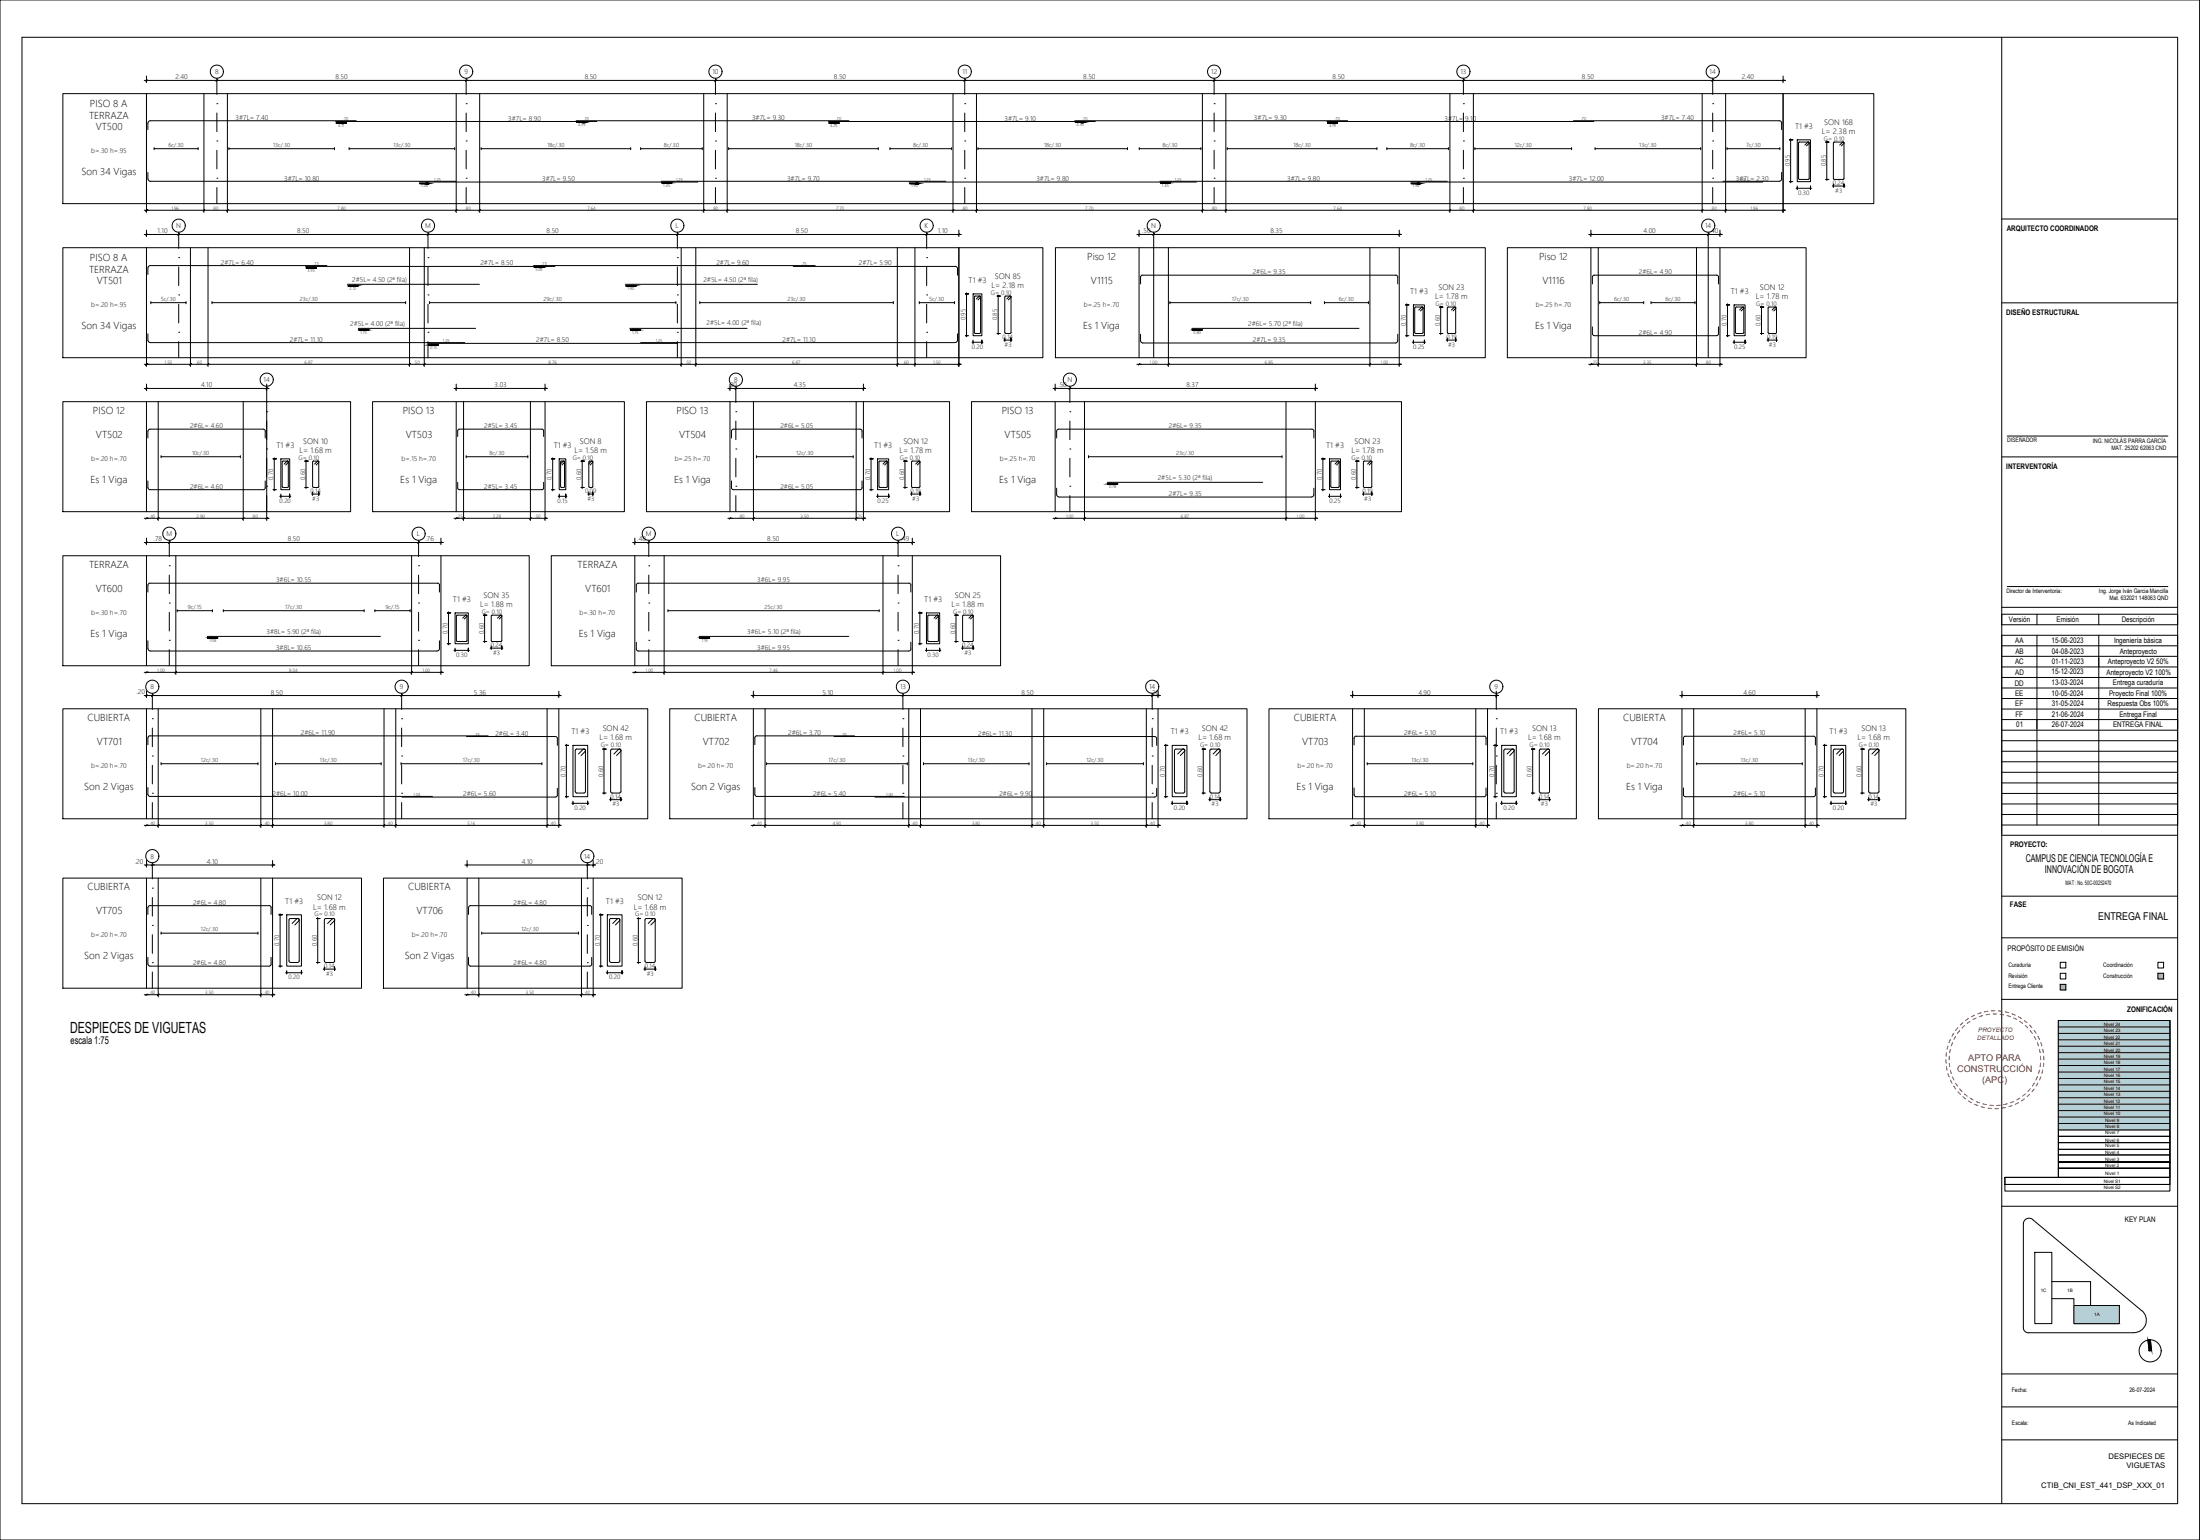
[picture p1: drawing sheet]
<svg xmlns="http://www.w3.org/2000/svg" width="1000mm" height="700mm" viewBox="0 0 1000 700" stroke-linecap="round" stroke-linejoin="round" font-family="sans-serif">
<!-- layer: SECC -->
<g fill="none" stroke="#000" stroke-width=".45">
<path d="M29 43h823v50h-823zM67 43v50M93 43v50M103 43v50M207 43v50M218 43v50M320 43v50M331 43v50M433 43v50M444 43v50M547 43v50M557 43v50"/>
<path d="M659 43v50M670 43v50M774 43v50M784 43v50M811 43v50M817 64h6v19h-6zM29 113h445v50h-445zM67 113v50M87 113v50M95 113v50M186 113v50M193 113v50"/>
<path d="M310 113v50M316 113v50M408 113v50M416 113v50M436 113v50M480 113h195v50h-195zM518 113v50M531 113v50M623 113v50M636 113v50M685 113h136v50h-136zM723 113v50"/>
<path d="M727 113v50M771 113v50M782 113v50M442 134h4v19h-4zM643 139h5v14h-5zM788 139h5v14h-5zM29 183h130v50h-130zM67 183v50M72 183v50M111 183v50M121 183v50M169 183h115v50h-115z"/>
<path d="M207 183v50M211 183v50M241 183v50M248 183v50M294 183h138v50h-138zM332 183v50M343 183v50M389 183v50M393 183v50M442 183h195v50h-195zM480 183v50M493 183v50"/>
<path d="M585 183v50M598 183v50M128 209h4v14h-4zM254 209h3v14h-3zM399 209h5v14h-5zM604 209h5v14h-5zM29 253h212v50h-212zM67 253v50M80 253v50M187 253v50M200 253v50M251 253h204v50h-204z"/>
<path d="M289 253v50M302 253v50M401 253v50M415 253v50M207 279h6v14h-6zM421 279h6v14h-6zM29 322h265v50h-265zM67 322v50M72 322v50M119 322v50M124 322v50M175 322v50"/>
<path d="M180 322v50M249 322v50M254 322v50M260 339h7v23h-7zM304 322h263v50h-263zM342 322v50M348 322v50M413 322v50M418 322v50M469 322v50M474 322v50M521 322v50"/>
<path d="M526 322v50M533 339h7v23h-7zM577 322h140v50h-140zM615 322v50M620 322v50M671 322v50M676 322v50M683 339h6v23h-6zM727 322h139v50h-139zM765 322v50M770 322v50M821 322v50"/>
<path d="M826 322v50M832 339h7v23h-7zM29 399h135v50h-135zM67 399v50M72 399v50M119 399v50M124 399v50M174 399h136v50h-136zM212 399v50M218 399v50M264 399v50M270 399v50"/>
<path d="M130 416h7v23h-7zM276 416h7v23h-7z"/>
<circle cx="99" cy="33" r="3"/>
<circle cx="212" cy="33" r="3"/>
<circle cx="325" cy="33" r="3"/>
<circle cx="439" cy="33" r="3"/>
<circle cx="552" cy="33" r="3"/>
<circle cx="665" cy="33" r="3"/>
<circle cx="779" cy="33" r="3"/>
<circle cx="81" cy="103" r="3"/>
<circle cx="195" cy="103" r="3"/>
<circle cx="308" cy="103" r="3"/>
<circle cx="421" cy="103" r="3"/>
<circle cx="524" cy="103" r="3"/>
<circle cx="777" cy="103" r="3"/>
<circle cx="121" cy="173" r="3"/>
<circle cx="335" cy="173" r="3"/>
<circle cx="486" cy="173" r="3"/>
<circle cx="77" cy="243" r="3"/>
<circle cx="190" cy="243" r="3"/>
<circle cx="295" cy="243" r="3"/>
<circle cx="408" cy="243" r="3"/>
<circle cx="69" cy="312" r="3"/>
<circle cx="183" cy="312" r="3"/>
<circle cx="410" cy="312" r="3"/>
<circle cx="524" cy="312" r="3"/>
<circle cx="680" cy="312" r="3"/>
<circle cx="69" cy="389" r="3"/>
<circle cx="267" cy="389" r="3"/>
</g>
<!-- layer: Refuerzo -->
<g fill="none" stroke="#000" stroke-width=".45">
<path d="M68 55h94M68 55l-1 1v3M153 55h118M262 55h124M377 55h121M489 55h124M603 55h122M715 55h94l1 1v3M67 78v4h1M810 78v4h-1h-26M821 66l1-1v16l-4 1v-17h4l-1 1M833 65v16"/>
<path d="M834 65h4l-1 1M834 65h.1M836 66l2-1v16l-4 1M68 82h139M191 83h126M301 82h129M413 83h131M527 82h131M641 83h160M834 81v1M68 121h81M68 121h-1v4"/>
<path d="M139 121h113M158 129h60M243 121h128M284 129h60M361 121h73l1 1M435 122v3M444 136l1-1h1v16l-3 1v-17h3l-1 1M459 135l-1 1M459 135h1v16l-3 1v-17h2l-1 1M635 129v-3v-1h-116v1l-1 3M661 140l-1 1M661 140h1v11l-4 1v-12h4l-1 1"/>
<path d="M781 129v-3l-1-1h-55l-1 1v3M807 140l-1 1M807 140h1v11l-4 1v-12h3h1l-2 1M67 152v3l1 1M68 156h143M163 149h53M195 156h113M286 149h54M291 156h143M435 152v3l-1 1M518 152l1 3 1 1h114l1-1v-3M542 149h76"/>
<path d="M645 141l1-1h1v11l-3 1-1-12h4l-1 1M724 149v3l1 1h55l1-1v-3M791 141l1-1h1v11l-4 1v-12h4l-1 1M121 199v-3l-1-1h-52l-1 1v3M208 198v-3h1h37h1v3M392 196v3M392 196l-1-1h-58v1v3M597 196v3M597 196l-1-1h-115l-1 1v3M67 219v3l1 1h52l1-1v-3M128 210v11M129 210h2"/>
<path d="M129 210h-1M131 210l-1 1M131 210v11M131 210l-2 1M143 211l1-1h1v11l-2 1-1-12h3l-1 1M247 219v3l-1 1h-37l-1-1v-3M256 210l-1 1M257 210h-1h-1v11l1 1 1-12h-1l-1 1M268 211l1-1v11l-1 1M268 210v11M268 210h1l-1 1M268 210h.1"/>
<path d="M333 219v3v1h58l1-1M392 219v3M403 210l-2 1M403 210v11l-3 1v-12h3l-1 1M416 211l2-1v11l-3 1-1-12h4l-1 1M503 219h71M607 211l1-1h1v11l-4 1v-12h4l-1 1M623 210l-1 1M624 210h-1h-3v11l3 1 1-12h-1l-1 1M128 221l1 1M129 222h2M131 221v1"/>
<path d="M268 221v1M480 222v3l1 1M481 226h115M597 222v3l-1 1M199 265h-131l-1 1v3M199 265l1 1v3M207 280v11M208 280h4l-1 1M208 280h.1M414 266v3M414 266l-1-1h-123l-1 1v3M426 280l-1 1"/>
<path d="M426 280h1v11l-5 1v-12h4h1l-2 1M94 289h79M200 291v4l-1 1h-131l-1-1v-4M208 291v1M210 281l2-1v11l-4 1M226 281l2-1v11l-4 1-1-12h5l-1 1M289 292v3l1 1h123l1-1M318 289h68M414 292v3M442 280l-1 1M442 280h-4v12l4-1v-11l-2 1M212 335h40h1v4"/>
<path d="M222 334h-154l-1 1v3M379 335h146M388 334h-44l-1 1v3M525 335h1v4M616 336v3M676 336v3M676 335h-1h-59M765 336v3M825 336v3M825 335h-1h-58h-1M67 358v3l1 1h129M253 358v4h-1h-69"/>
<path d="M261 341v19M262 341v-1l4 1-2 2M263 343l2-3 1 1v19h-1h-3M279 343l2-3 1 1v19h-4v-19h4l-2 2M343 358v3l1 1h67M526 358v4h-1M535 343l3-3 1 1v19h-4h-1v-19h4h1l-2 2M554 342l-1 1M555 342l-1-2h-3l-1 1v19h4h1v-19l-1-1-3 3M616 358v4h59h1v-4M685 343l2-3 1 1v19h-4v-19h4l-2 2M703 341l-2 2"/>
<path d="M703 341l1-1v1v19h-4v-19h4l-2 2M765 358v4h1h58l1-1M825 358v3M834 340l4 1-2 2M834 340l-1 1v19h1M835 343l2-3 1 1v19h-1h-3M851 343l2-3 1 1v19h-4v-19h4l-2 2M398 362h127M67 413v3M67 412h1h54h1M123 413v3M133 420l2-3 1 1v19h-1h-3h-1l1-19h4l-2 2"/>
<path d="M149 420l2-3 1 1v19h-4h-1l1-19h4l-2 2M213 413v3M268 412h-54h-1M268 412h1M269 413v3M279 420l2-3 1 1v19h-1M281 417h-3l-1 1v19h4M281 417l1 1-2 2M298 419l-2 1M298 419l-1-2h-3l-1 1v19h4h1v-19l-1-1-2 3M123 435v4h-1h-54h-1v-4M213 435v4h1h54"/>
<path d="M269 435v4h-1"/>
</g>
<!-- layer: tex-rf -->
<g fill="none" stroke="#000" stroke-width=".45">
<path d="M66 37h746M67 35v3M67 36l-1 1M99 36l-1 1M212 36v1M326 36l-1 1M439 36l-1 1M552 36v1M666 36l-1 1M779 36l-1 1M811 35v3M811 36l-1 1"/>
<path d="M70 68h20M70 67v1M90 67v1M104 68h48M104 67v1M152 67v1M159 68h48M159 67v1M207 67v1M219 68h68M219 67v1M287 67v1"/>
<path d="M291 68h28M291 67v1M319 67v1M331 68h68M331 67v1M399 67v1M405 68h28M405 67v1M433 67v1M445 68h68M445 67v1M513 67v1"/>
<path d="M518 68h28M518 67v1M546 67v1M558 68h68M558 67v1M626 67v1M630 68h28M630 67v1M658 67v1M670 68h44M670 67v1M714 67v1"/>
<path d="M725 68h48M725 67v1M773 67v1M785 68h24M785 67v1M809 67v1M814 64h1h-1M814 64h1M814 63v20M830 65h1h-1M830 65h1M830 64v18"/>
<path d="M814 83h1M817 86h7M817 85v1M823 86v-1v1M823 85v1M830 82h1M833 85h6M833 84v1M838 85v-1v1M838 84v1M66 107h371M67 105v3"/>
<path d="M67 106l-1 1M82 106l-1 1M195 106l-1 1M308 106v1M422 106l-1 1M436 105v3M436 106v1M517 107h120M518 105v3M518 106l-1 1M525 106l-1 1M636 105v3"/>
<path d="M636 106v1M722 107h61M723 105v3M724 106l-1 1M777 106l-1 1M782 105v3M782 106v1M69 138h16M69 137v1M85 137v1M96 138h88M96 137v1"/>
<path d="M184 137v1M195 138h112M195 137v1M307 137v1M318 138h88M318 137v1M406 137v1M418 138h16M418 137v1M434 137v1M439 134h1h-1M439 134h1"/>
<path d="M439 133v20M453 135h2h-2M453 135h1M454 134v18M532 138h64M532 137v1M596 137v1M602 138h20M602 137v1M622 137v1M639 139h2h-2M639 139h1"/>
<path d="M640 138v15M654 140h2h-2M654 140h1M655 139v13M727 138h20M727 137v1M747 137v1M751 138h20M751 137v1M771 137v1M785 139h1h-1M785 139h1"/>
<path d="M785 138v15M800 140h2h-2M800 140h1M801 139v13M439 153h1M442 156h5M442 155v1M446 156v-1v1M446 155v1M453 152h2M456 155h4M457 154v1"/>
<path d="M460 155v-1v1M460 154v1M639 153h2M642 156h6M643 155v1M648 156v-1v1M648 155v1M654 152h2M657 155h5M658 154v1M662 155v-1v1M662 154v1"/>
<path d="M785 153h1M788 156h6M788 155v1M793 156v-1v1M793 155v1M800 152h2M803 155h5M804 154v1M808 155v-1v1M808 154v1M66 177h56M67 175v3"/>
<path d="M67 176l-1 1M121 175v3M122 176l-1 1M206 177h43M207 175v3M208 176l-1 1M248 175v3M248 176l-1 1M331 177h63M332 175v3M332 176v1M335 176l-1 1"/>
<path d="M393 175v3M393 176l-1 1M479 177h120M480 175v3M480 176l-1 1M487 176l-1 1M598 175v3M598 176v1M73 208h36M73 207v1M109 207v1M124 209h2h-2"/>
<path d="M124 209h1M125 208v15M139 210h1h-1M139 210h1M139 209v13M212 208h28M212 207v1M240 207v1M251 209h1h-1M251 209h1M251 208v15M264 210h2h-2"/>
<path d="M264 210h1M265 209v13M344 208h44M344 207v1M388 207v1M395 209h2h-2M395 209h1M396 208v15M411 210h1h-1M411 210h1M411 209v13M495 208h88"/>
<path d="M495 207v1M583 207v1M601 209h1h-1M601 209h1M601 208v15M616 210h2h-2M616 210h1M617 209v13M124 223h2M127 226h5M128 225v1M132 226v-1v1"/>
<path d="M132 225v1M139 222h1M142 225h3M142 224v1M145 225v-1v1M145 224v1M251 223h1M254 226h4M254 225v1M257 226v-1v1M257 225v1M264 222h2"/>
<path d="M267 225h3M268 224v1M269 225v-1v1M269 224v1M395 223h2M398 226h6M399 225v1M404 226v-1v1M404 225v1M411 222h1M414 225h5M414 224v1"/>
<path d="M418 225v-1v1M418 224v1M601 223h1M604 226h6M604 225v1M609 226v-1v1M609 225v1M616 222h2M619 225h5M620 224v1M624 225v-1v1M624 224v1"/>
<path d="M66 247h135M67 245v3M67 246l-1 1M77 246v1M191 246l-1 1M200 245v3M201 246l-1 1M288 247h128M289 245v3M289 246l-1 1M295 246v1M409 246l-1 1"/>
<path d="M415 245v3M415 246l-1 1M81 278h16M81 277v1M97 277v1M102 278h64M102 277v1M166 277v1M170 278h16M170 277v1M186 277v1M203 279h2h-2"/>
<path d="M203 279h1M204 278v15M220 280h1h-1M220 280h1M220 279v13M304 278h96M304 277v1M400 277v1M418 279h1h-1M418 279h1M418 278v15M434 280h2h-2"/>
<path d="M434 280h1M435 279v13M203 293h2M206 296h7M207 295v1M213 296v-1v1M213 295v1M220 292h1M223 295h6M223 294v1M228 295v-1v1M228 294v1"/>
<path d="M418 293h1M421 296h7M421 295v1M427 296v-1v1M427 295v1M434 292h2M437 295h6M438 294v1M442 295v-1v1M442 294v1M66 316h189M67 314v3"/>
<path d="M67 316h-1M70 316h-1M183 316h-1M254 314v3M254 316h.1M341 316h186M342 314v3M343 316h-1M411 316h-1M524 316h-1M526 314v3M527 316h-1"/>
<path d="M614 316h67M615 314v3M615 316h.1M680 314v3M681 316h-1M764 316h63M765 314v3M765 316h-1M826 314v3M826 316h.1M257 339h1h-1M257 339h1"/>
<path d="M257 338v25M275 340v21M529 339h2h-2M529 339h1M530 338v25M547 340v21M679 339h2h-2M679 339h1M680 338v25M697 340v21M829 339h1h-1M829 339h1"/>
<path d="M829 338v25M846 340v21M73 347v1M73 347h44M117 347v1M125 347h48M125 347v1M173 347v1M182 347h64M182 347v1M246 347v1M274 340h2h-2"/>
<path d="M274 340h1M348 347h64M348 347v1M412 347v1M420 347h48M420 347v1M468 347v1M476 347h44M476 347v1M520 347v1M547 340h1h-1M547 340h.1"/>
<path d="M622 347h48M622 347v1M670 347v1M696 340h2h-2M696 340h1M771 347h48M771 347v1M819 347v1M846 340h2h-2M846 340h1M257 362h1M260 365h8"/>
<path d="M260 364v2M267 366v-2v2M267 365v1M274 360h2M277 363h6M278 362v2M282 364v-2v2M282 363v1M529 362h2M532 365h8M533 364v2M540 366v-2v2"/>
<path d="M540 365v1M547 360h1M549 363h6M550 362v2M555 364v-2v2M555 363v1M679 362h2M682 365h8M683 364v2M689 366v-2v2M689 365v1M696 360h2"/>
<path d="M699 363h6M700 362v2M704 364v-2v2M704 363v1M829 362h1M832 365h8M832 364v2M839 366v-2v2M839 365v1M846 360h2M849 363h6M850 362v2"/>
<path d="M854 364v-2v2M854 363v1M66 393h59M67 391v3M67 393h-1M70 393h-1M124 391v3M124 393h.1M211 393h60M212 391v3M213 393h-1M267 393h.1"/>
<path d="M270 391v3M270 393h-1M127 416h1h-1M127 416h1M127 415v25M144 417h1h-1M144 417h1M144 417v21M273 416h1h-1M273 416h1M273 415v25M290 417h1h-1"/>
<path d="M290 417h1M290 417v21M73 424v1M73 424h44M117 424v1M127 439h1M144 437h1M147 439v2M152 440v1M219 424h44M219 424v1M263 424v1"/>
<path d="M273 439h1M290 437h1M293 439v2M298 440v1M130 442h7M130 441v2M137 443v-2v2M137 442v1M147 440h6M152 441v-2v2M276 442h7M276 441v2"/>
<path d="M283 443v-2v2M283 442v1M293 440h5M298 441v-2v2"/>
</g>
<!-- layer: DIM -->
<g fill="none" stroke="#000" stroke-width=".45">
<path d="M66 96h746M66 96l1-1-1 1M67 93v4M67 95l-1 1M93 93v4M93 95l-1 1M103 93v4M104 95l-1 1M207 93v4M208 95l-1 1M218 93v4M218 95v1"/>
<path d="M320 93v4M320 95v1M331 93v4M331 95l-1 1M433 93v4M434 95l-1 1M444 93v4M444 95v1M547 93v4M547 95l-1 1M557 93v4M558 95l-1 1"/>
<path d="M659 93v4M659 95v1M670 93v4M670 95l-1 1M774 93v4M774 95l-1 1M784 93v4M785 95l-1 1M810 96l1-1-1 1M811 93v4M811 95l-1 1M66 166h371"/>
<path d="M66 166l1-1-1 1M67 163v4M67 165l-1 1M87 163v4M87 165l-1 1M95 163v4M95 165l-1 1M186 163v4M187 165l-1 1M193 163v4M193 165l-1 1M310 163v4"/>
<path d="M310 165l-1 1M316 163v4M317 165l-1 1M408 163v4M408 165v1M416 163v4M416 165v1M436 166v-1v1M436 163v4M436 165v1M517 166h120M518 165l-1 1"/>
<path d="M531 163v4M531 165v1M623 163v4M623 165l-1 1M636 163v4M636 165v1M722 166h61M724 165l-1 1M727 163v4M727 165l-1 1M771 163v4M772 165l-1 1"/>
<path d="M782 163v4M782 165v1M66 236h56M67 235l-1 1M72 233v4M72 235v1M111 233v4M111 235l-1 1M121 233v4M122 235l-1 1M206 236h43M208 235l-1 1"/>
<path d="M211 233v4M211 235l-1 1M241 233v4M241 235v1M248 233v4M248 235l-1 1M331 236h63M332 235v1M343 233v4M343 235l-1 1M389 233v4M390 235l-1 1"/>
<path d="M393 233v4M393 235l-1 1M479 236h120M480 235l-1 1M493 233v4M493 235v1M585 233v4M585 235l-1 1M598 233v4M598 235v1M66 306h135M67 305l-1 1"/>
<path d="M80 303v4M80 305v1M187 303v4M187 305v1M200 303v4M201 305l-1 1M288 306h128M289 305l-1 1M302 303v4M302 305v1M401 303v4M402 305l-1 1"/>
<path d="M415 303v4M415 305l-1 1M66 375h189M67 375h-1M72 372v4M72 375h.1M119 372v4M119 375h-1M124 372v4M124 375h.1M175 372v4M175 375h-1"/>
<path d="M180 372v4M180 375h.1M249 372v4M249 375h-1M254 372v4M254 375h.1M341 375h186M343 375h-1M348 372v4M348 375h-1M413 372v4M413 375h.1"/>
<path d="M418 372v4M419 375h-1M469 372v4M469 375h.1M474 372v4M475 375h-1M521 372v4M522 375h-1M526 372v4M527 375h-1M614 375h63M615 375h.1"/>
<path d="M620 372v4M621 375h-1M671 372v4M671 375h.1M676 372v4M677 375h-1M764 375h63M765 375h-1M770 372v4M770 375h.1M821 372v4M821 375h-1"/>
<path d="M826 372v4M826 375h.1M66 452h59M67 452h-1M72 449v4M72 452h.1M119 449v4M119 452h-1M124 449v4M124 452h.1M211 452h60M213 452h-1"/>
<path d="M218 449v4M218 452h-1M264 449v4M265 452h-1M270 449v4M270 452h-1"/>
</g>
<!-- layer: Ejes -->
<g fill="none" stroke="#000" stroke-width=".45">
<path d="M99 36v7M212 36v7M325 36v7M439 36v7M552 36v7M665 36v7M779 36v7M99 47h.1M99 51v9M212 47h.1M212 51v9M325 47h.1"/>
<path d="M325 51v9M439 47h.1M439 51v9M552 47h.1M552 51v9M665 47h.1M665 51v9M779 47h.1M779 51v9M99 64h.1M99 68v9M212 64h.1"/>
<path d="M212 68v9M325 64h.1M325 68v9M439 64h.1M439 68v9M552 64h.1M552 68v9M665 64h.1M665 68v9M779 64h.1M779 68v9M99 81h.1"/>
<path d="M99 85v8M212 81h.1M212 85v8M325 81h.1M325 85v8M439 81h.1M439 85v8M552 81h.1M552 85v8M665 81h.1M665 85v8M779 81h.1"/>
<path d="M779 85v8M81 117h.1M81 106v7M195 117h.1M195 106v7M308 117h.1M308 106v7M421 117h.1M421 106v7M524 106v57M777 106v57M81 134h.1"/>
<path d="M81 121v9M81 138v9M195 134h.1M195 121v9M195 138v9M308 134h.1M308 121v9M308 138v9M421 134h.1M421 121v9M421 138v9M81 151h.1"/>
<path d="M81 155v8M195 151h.1M195 155v8M308 151h.1M308 155v8M421 151h.1M421 155v8M121 176v7M335 176v7M486 176v7M121 187h.1M121 191v9"/>
<path d="M335 187h.1M335 191v9M486 187h.1M486 191v9M121 204h.1M121 208v9M335 204h.1M335 208v9M486 204h.1M486 208v9M121 221h.1M121 225v8"/>
<path d="M335 221h.1M335 225v8M486 221h.1M486 225v8M77 257h.1M77 246v7M190 257h.1M190 246v7M295 257h.1M295 246v7M408 257h.1M408 246v7"/>
<path d="M77 274h.1M77 261v9M77 278v9M190 274h.1M190 261v9M190 278v9M295 274h.1M295 261v9M295 278v9M408 274h.1M408 261v9M408 278v9"/>
<path d="M77 291h.1M77 295v8M190 291h.1M190 295v8M295 291h.1M295 295v8M408 291h.1M408 295v8M69 315v7M183 315v7M410 315v7M524 315v7"/>
<path d="M680 315v7M69 327h.1M69 331v8M183 327h.1M183 331v8M410 327h.1M410 331v8M524 327h.1M524 331v8M680 327h.1M680 331v8M69 344h.1"/>
<path d="M69 348v8M183 344h.1M183 348v8M410 344h.1M410 348v8M524 344h.1M524 348v8M680 344h.1M680 348v8M69 361h.1M69 365v7M183 361h.1"/>
<path d="M183 365v7M410 361h.1M410 365v7M524 361h.1M524 365v7M680 361h.1M680 365v7M69 392v7M267 392v7M69 404h.1M69 408v8M267 404h.1"/>
<path d="M267 408v8M69 421h.1M69 438h.1M69 425v8M267 421h.1M267 438h.1M267 425v8M69 442v7M267 442v7"/>
</g>
<!-- layer: Refuerzo -->
<g fill="#000" stroke="#000" stroke-width=".45">
<path d="M156 56h1zM265 55h1zM265 56h1zM380 56h1zM492 55h1zM492 56h1zM606 56h1zM607 56h1zM194 83h1zM194 84h1zM304 83h1zM416 83h1z"/>
<path d="M417 84h1zM530 83h1zM531 83h1zM644 83h1zM645 84h1zM142 121l1 1zM142 122h1zM161 130h1zM246 121h1zM246 122h1zM287 130h1zM288 130h1z"/>
<path d="M166 150h1zM195 157h2zM289 150h1zM290 150h1zM542 150h2zM543 150h1zM504 220h1zM95 290h1zM318 290h2zM319 290h1z"/>
<path d="M156 56h1zM156 56h1z"/>
<path d="M156 56h1zM156 56h1z"/>
<path d="M153 56h5zM153 56h5z"/>
<path d="M153 56h5zM153 56h4z"/>
<path d="M265 56h1zM265 56h1z"/>
<path d="M265 55h1zM265 55h1z"/>
<path d="M262 55l5 1zM262 55l5 1z"/>
<path d="M262 56h5zM262 56h4z"/>
<path d="M380 56h1zM380 56h1z"/>
<path d="M380 56h1zM380 56h1z"/>
<path d="M377 56h5zM377 56h5z"/>
<path d="M377 56h5zM377 56h4z"/>
<path d="M492 56h1zM492 56h1z"/>
<path d="M492 55h1zM492 55h1z"/>
<path d="M489 55l5 1zM489 55l5 1z"/>
<path d="M489 56h5zM489 56h4z"/>
<path d="M606 56h1zM606 56h1z"/>
<path d="M606 56h2zM606 56h2z"/>
<path d="M604 56h4zM604 56h4z"/>
<path d="M604 56h4zM604 56h4z"/>
<path d="M194 84h1zM194 84h1z"/>
<path d="M194 83h1zM194 83h1z"/>
<path d="M191 83h5zM191 83h5z"/>
<path d="M191 83h5zM191 83l4 1z"/>
<path d="M304 83h1zM304 83h1z"/>
<path d="M304 83h1zM304 83h1z"/>
<path d="M301 83h5zM301 83h5z"/>
<path d="M301 83h5zM301 83h4z"/>
<path d="M416 84h1zM416 84h1z"/>
<path d="M416 83h2zM416 83h2z"/>
<path d="M414 83h4zM414 83h4z"/>
<path d="M414 83h4zM414 83l4 1z"/>
<path d="M530 83h1zM530 83h1z"/>
<path d="M530 83h2zM530 83h2z"/>
<path d="M528 83h4zM528 83h4z"/>
<path d="M528 83h4zM528 83h4z"/>
<path d="M644 84h1zM644 84h1z"/>
<path d="M644 83h2zM644 83h2z"/>
<path d="M642 83h4zM642 83h4z"/>
<path d="M642 83h4zM642 83l4 1z"/>
<path d="M142 122h1zM142 122h1z"/>
<path d="M142 122h1zM142 122h1z"/>
<path d="M139 122h5zM139 122h5z"/>
<path d="M139 122h5zM139 122h4z"/>
<path d="M161 130h1zM161 130h1z"/>
<path d="M161 130h1zM161 130h1z"/>
<path d="M158 130h5zM158 130h5z"/>
<path d="M158 130h5zM158 130h4z"/>
<path d="M246 122h1zM246 122h1z"/>
<path d="M246 121h1zM246 121h1z"/>
<path d="M243 121h5zM243 121h5z"/>
<path d="M243 121h5zM243 121l4 1z"/>
<path d="M287 130h1zM287 130h1z"/>
<path d="M287 130h2zM287 130h2z"/>
<path d="M285 130h4zM285 130h4z"/>
<path d="M285 130h4zM285 130h4z"/>
<path d="M166 150h1zM166 150h1z"/>
<path d="M166 150h1zM166 150h1z"/>
<path d="M163 150h5zM163 150h5z"/>
<path d="M163 150h5zM163 150h4z"/>
<path d="M195 157h2zM195 157h2z"/>
<path d="M195 157h2zM195 157h1z"/>
<path d="M195 157h4zM195 157h4z"/>
<path d="M195 157h4zM195 157h4z"/>
<path d="M289 150h1zM289 150h1z"/>
<path d="M289 150h2zM289 150h2z"/>
<path d="M287 150h4zM287 150h4z"/>
<path d="M287 150h4zM287 150h4z"/>
<path d="M542 150h2zM543 150h1z"/>
<path d="M543 150h1zM542 150h2z"/>
<path d="M542 150h5zM542 150h5z"/>
<path d="M542 150h5zM542 150h5z"/>
<path d="M504 220h1zM504 220h1z"/>
<path d="M504 220h4zM503 220h5z"/>
<path d="M503 220h5zM503 220h5z"/>
<path d="M504 220h1zM504 220h1z"/>
<path d="M95 290h1zM95 290h1z"/>
<path d="M95 290h1zM95 290h1z"/>
<path d="M95 290h4zM94 290h5z"/>
<path d="M94 290h5zM94 290h5z"/>
<path d="M318 290h2zM319 290h1z"/>
<path d="M319 290h1zM318 290h2z"/>
<path d="M318 290h5zM318 290h5z"/>
<path d="M318 290h5zM318 290h5z"/>
</g>
<!-- layer: ROTULO CURADURIA|E_TEXTO -->
<g fill="none" stroke="#000" stroke-width=".45">
<path d="M0 0h1000v700h-1000zM10 17h980v666h-980zM910 17v666M910 100h80M910 138h80M912 198h74M910 208h80M910 276h80M912 267h74M910 380h80M910 407h80M910 426h80"/>
<path d="M910 454h80M910 548h80M925 569h8v33h-8zM933 590h10v3M933 582h17v11M943 593h20v9h-20zM974 596l-50-42a2.6 2.6 0 0 0-3 0 2.6 2.6 0 0 0-1 2v48M974 596a6 6 0 0 1 1 6 6 6 0 0 1-5 4M920 603v2l2 1h48M976 609h2v5h-1zM910 639h80M910 624h80"/>
<path d="M910 654h80"/>
</g>
<!-- layer: ROTULO CURADURIA|G-ANNO-TTLB-THIN -->
<g fill="none" stroke="#000" stroke-width=".45">
<path d="M937 437h2v3h-2zM981 437h3v3h-3zM937 447h2v3h-2zM937 442h2v3h-2zM981 442h3v3h-3z"/>
<circle cx="977" cy="614" r="5"/>
</g>
<!-- layer: ROTULO CURADURIA|E_TEXTO -->
<g fill="#7aafdf" stroke="#7aafdf" stroke-width=".45">
<path d="M981 442l3 3v-3zM981 442l3 3h-3z"/>
<path d="M937 447l2 3v-3zM937 447l2 3h-2z"/>
</g>
<!-- layer: ROTULO CURADURIA|G-ANNO-TTLB -->
<path d="M943 593l20 9v-9zM943 593l20 9h-20z" fill="#b4cfd6" stroke="#b4cfd6" stroke-width=".45"/>
<!-- layer: ROTULO CURADURIA|E_TEXTO -->
<g fill="#000" stroke="#000" stroke-width=".45">
<path d="M976 609h2v5zM976 609h2z"/>
<path d="M976 609l1 5h1zM977 614h1z"/>
</g>
<!-- layer: ROTULO CURADURIA|A-DETL-THIN -->
<g fill="none" stroke="#000" stroke-width=".45">
<path d="M910 279h80v5h-80zM926 279v5M954 279v5M910 298h80M910 294h80M926 289v42M954 299v76M954 289v14M910 317h80M910 313h80M910 308h80M910 303h80"/>
<path d="M910 322h80M910 327h80v48h-80M910 337h80M910 332h80M926 327v48M990 331v-42h-80v90M910 356h80M910 351h80M910 346h80M910 341h80M910 370h80M910 365h80"/>
<path d="M910 361h80"/>
</g>
<!-- layer: ROTULO CURADURIA|A-ANNO-NOTE -->
<g fill="none" stroke="#f00" stroke-width=".45">
<path d="M904 460h-2M907 459h-2M908 459l2 1M912 460h1M885 478v2M886 475l-1 2M887 477l-1 1M887 472l-1 2M888 474l-1 1M888 470l-1 1M889 471l-1 1M890 467l-1 1"/>
<path d="M891 468l-1 2M892 465l-1 1M893 466l-1 1M895 463l-1 1M896 464l-2 1M898 461l-2 1M898 463h-1M901 460l-2 1M901 462h-1M904 461h-1M906 461h2M909 461h2"/>
<path d="M912 462h2M915 461h1M915 463h2M918 462l1 1M918 464l1 1M920 464l1 1M921 466l1 1M923 466l1 1M923 468l1 2M925 468l1 2M925 471l1 1M926 474l1 1"/>
<path d="M926 471l1 1M927 477v1M928 474v1M929 477v1M885 482v1M885 485v1M886 488v1M886 483v2M886 480v2M887 491v1M887 486v2M888 489v2"/>
<path d="M888 494l1 1M889 492l1 2M890 496l1 1M891 495l1 1M892 498l2 1M893 497l1 1M896 499l1 1M918 499l-1 1M920 499l-1 1M921 497l-1 1M923 497l-1 1M923 495l-1 1"/>
<path d="M925 495l-1 1M925 492l-1 2M926 489v2M926 492v2M927 486v2M928 480v2M928 483l-1 2M928 489l-1 2M929 486l-1 2M929 483v2M929 480v2M895 500l1 1"/>
<path d="M898 502h1M898 501h2M901 503h1M901 502h2M904 504h1M905 502h1M909 504h-2M909 502h-1M912 503l-2 1M912 502h-1M915 502l-2 1M915 501h-1"/>
<path d="M918 501l-2 1"/>
</g>
<!-- layer: E_TEXTO -->
<g fill="none" stroke="#000" stroke-width=".45">
<path d="M936 464h50v3h-50h50v38h-50v3h50v-3h-50v-3h50h-50v-3h50h-50v-3h50h-50v-3h50h-50v-3h50h-50v-3h50h-50v-3h50h-50v-3h50h-50v-3h50h-50v-2h50h-50v-3h50h-50v-3h50h-50zM936 470h50M936 473h50M936 476h50M936 478h50M986 464h-50v71M986 464v71v-4h-50M986 464v67M936 481h50M936 484h50M936 487h50M936 490h50"/>
<path d="M936 493h50M936 496h50M936 499h50M936 508h50v6h-50v-3h50h-50zM936 502h50M936 505h50M936 514h50v2h-50zM936 516h50v3h-50zM936 519h50v3h-50zM911 535h75v3h-75v3h75v-3h-75zM911 535h75v3h-75zM936 522h50v3h-50z"/>
<path d="M936 528h50M936 525h50v6h-50v4h50v-4h-50v-3h50h-50z"/>
</g>
<!-- layer: G-ANNO-TTLB -->
<path d="M936 464l50 50v-50zM936 464l50 50h-50z" fill="#b4cfd6" stroke="#b4cfd6" stroke-width=".45"/>
<text font-size="7" x="32" y="469">DESPIECES DE VIGUETAS</text>
<g font-size="4.9">
<text x="921" y="392">CAMPUS DE CIENCIA TECNOLOGÍA E</text>
<text x="930" y="397">INNOVACIÓN DE BOGOTA</text>
<text x="954" y="418">ENTREGA FINAL</text>
<text x="32" y="475">escala 1:75</text>
</g>
<g font-size="4.6">
<text x="41" y="54">TERRAZA</text>
<text x="41" y="49">PISO 8 A</text>
<text x="44" y="59">VT500</text>
<text x="37" y="79">Son 34 Vigas</text>
<text x="41" y="119">PISO 8 A</text>
<text x="494" y="118">Piso 12</text>
<text x="700" y="118">Piso 12</text>
<text x="41" y="124">TERRAZA</text>
<text x="44" y="129">VT501</text>
<text x="496" y="129">V1115</text>
<text x="701" y="129">V1116</text>
<text x="37" y="149">Son 34 Vigas</text>
<text x="492" y="149">Es 1 Viga</text>
<text x="698" y="149">Es 1 Viga</text>
<text x="42" y="188">PISO 12</text>
<text x="183" y="188">PISO 13</text>
<text x="308" y="188">PISO 13</text>
<text x="455" y="188">PISO 13</text>
<text x="44" y="199">VT502</text>
<text x="184" y="199">VT503</text>
<text x="309" y="199">VT504</text>
<text x="457" y="199">VT505</text>
<text x="41" y="219">Es 1 Viga</text>
<text x="182" y="219">Es 1 Viga</text>
<text x="306" y="219">Es 1 Viga</text>
<text x="454" y="219">Es 1 Viga</text>
<text x="41" y="258">TERRAZA</text>
<text x="263" y="258">TERRAZA</text>
<text x="44" y="269">VT600</text>
<text x="266" y="269">VT601</text>
<text x="41" y="289">Es 1 Viga</text>
<text x="263" y="289">Es 1 Viga</text>
<text x="40" y="328">CUBIERTA</text>
<text x="316" y="328">CUBIERTA</text>
<text x="588" y="328">CUBIERTA</text>
<text x="738" y="328">CUBIERTA</text>
<text x="44" y="339">VT701</text>
<text x="320" y="339">VT702</text>
<text x="592" y="339">VT703</text>
<text x="742" y="339">VT704</text>
<text x="38" y="359">Son 2 Vigas</text>
<text x="314" y="359">Son 2 Vigas</text>
<text x="589" y="359">Es 1 Viga</text>
<text x="739" y="359">Es 1 Viga</text>
<text x="40" y="405">CUBIERTA</text>
<text x="186" y="405">CUBIERTA</text>
<text x="44" y="416">VT705</text>
<text x="189" y="416">VT706</text>
<text x="38" y="436">Son 2 Vigas</text>
<text x="184" y="436">Son 2 Vigas</text>
</g>
<g font-size="4.2" fill="#f00">
<text x="895" y="482">APTO PARA</text>
<text x="890" y="487">CONSTRUCCIÓN</text>
<text x="901" y="492">(APC)</text>
</g>
<g font-size="3.6">
<text x="816" y="59">T1 #3</text>
<text x="829" y="57">SON 168</text>
<text x="828" y="61">L= 2.38 m</text>
<text x="440" y="129">T1 #3</text>
<text x="451" y="131">L= 2.18 m</text>
<text x="452" y="127">SON 85</text>
<text x="654" y="132">SON 23</text>
<text x="800" y="132">SON 12</text>
<text x="641" y="134">T1 #3</text>
<text x="652" y="136">L= 1.78 m</text>
<text x="787" y="134">T1 #3</text>
<text x="798" y="136">L= 1.78 m</text>
<text x="126" y="204">T1 #3</text>
<text x="138" y="202">SON 10</text>
<text x="252" y="204">T1 #3</text>
<text x="264" y="202">SON 8</text>
<text x="397" y="204">T1 #3</text>
<text x="411" y="202">SON 12</text>
<text x="603" y="204">T1 #3</text>
<text x="616" y="202">SON 23</text>
<text x="136" y="206">L= 1.68 m</text>
<text x="261" y="206">L= 1.58 m</text>
<text x="409" y="206">L= 1.78 m</text>
<text x="614" y="206">L= 1.78 m</text>
<text x="206" y="274">T1 #3</text>
<text x="218" y="276">L= 1.88 m</text>
<text x="220" y="272">SON 35</text>
<text x="420" y="274">T1 #3</text>
<text x="433" y="276">L= 1.88 m</text>
<text x="434" y="272">SON 25</text>
<text x="260" y="334">T1 #3</text>
<text x="274" y="332">SON 42</text>
<text x="532" y="334">T1 #3</text>
<text x="546" y="332">SON 42</text>
<text x="682" y="334">T1 #3</text>
<text x="697" y="332">SON 13</text>
<text x="832" y="334">T1 #3</text>
<text x="846" y="332">SON 13</text>
<text x="272" y="336">L= 1.68 m</text>
<text x="545" y="336">L= 1.68 m</text>
<text x="695" y="336">L= 1.68 m</text>
<text x="844" y="336">L= 1.68 m</text>
<text x="130" y="411">T1 #3</text>
<text x="142" y="413">L= 1.68 m</text>
<text x="144" y="409">SON 12</text>
<text x="275" y="411">T1 #3</text>
<text x="288" y="413">L= 1.68 m</text>
<text x="290" y="409">SON 12</text>
</g>
<g font-size="3.5">
<text x="912" y="105">ARQUITECTO COORDINADOR</text>
<text x="912" y="143">DISEÑO ESTRUCTURAL</text>
<text x="912" y="213">INTERVENTORÍA</text>
<text x="913" y="283">Versión</text>
<text x="935" y="283">Emisión</text>
<text x="965" y="283">Descripción</text>
<text x="916" y="292">AA</text>
<text x="933" y="292">15-06-2023</text>
<text x="961" y="292">Ingeniería básica</text>
<text x="916" y="297">AB</text>
<text x="933" y="297">04-08-2023</text>
<text x="964" y="297">Anteproyecto</text>
<text x="916" y="302">AC</text>
<text x="933" y="302">01-11-2023</text>
<text x="958" y="302">Anteproyecto V2 50%</text>
<text x="916" y="312">DD</text>
<text x="916" y="307">AD</text>
<text x="933" y="307">15-12-2023</text>
<text x="933" y="311">13-03-2024</text>
<text x="958" y="307">Anteproyecto V2 100%</text>
<text x="961" y="311">Entrega curaduría</text>
<text x="916" y="316">EE</text>
<text x="933" y="316">10-05-2024</text>
<text x="959" y="316">Proyecto Final 100%</text>
<text x="916" y="321">EF</text>
<text x="933" y="321">31-05-2024</text>
<text x="958" y="321">Respuesta Obs 100%</text>
<text x="916" y="326">FF</text>
<text x="933" y="326">21-06-2024</text>
<text x="964" y="326">Entrega Final</text>
<text x="917" y="331">01</text>
<text x="933" y="331">26-07-2024</text>
<text x="961" y="331">ENTREGA FINAL</text>
<text x="914" y="385">PROYECTO:</text>
<text x="914" y="412">FASE</text>
<text x="913" y="432">PROPÓSITO DE EMISIÓN</text>
<text x="967" y="460">ZONIFICACIÓN</text>
<text x="966" y="556">KEY PLAN</text>
<text x="959" y="663">DESPIECES DE</text>
<text x="967" y="667">VIGUETAS</text>
<text x="928" y="676">CTIB_CNI_EST_441_DSP_XXX_01</text>
</g>
<g font-size="3.1">
<text x="98" y="34">8</text>
<text x="211" y="34">9</text>
<text x="324" y="34">10</text>
<text x="438" y="34">11</text>
<text x="551" y="34">12</text>
<text x="664" y="34">13</text>
<text x="777" y="34">14</text>
<text x="80" y="36">2.40</text>
<text x="152" y="36">8.50</text>
<text x="266" y="36">8.50</text>
<text x="379" y="36">8.50</text>
<text x="492" y="36">8.50</text>
<text x="606" y="36">8.50</text>
<text x="719" y="36">8.50</text>
<text x="792" y="36">2.40</text>
<text x="107" y="54">3#7L= 7.40</text>
<text x="231" y="55">3#7L= 8.90</text>
<text x="342" y="54">3#7L= 9.30</text>
<text x="457" y="55">3#7L= 9.10</text>
<text x="570" y="54">3#7L= 9.30</text>
<text x="657" y="55">3#7L= 9.10</text>
<text x="755" y="54">3#7L= 7.40</text>
<text x="41" y="70">b=.30 h=.95</text>
<text x="129" y="82">3#7L= 10.80</text>
<text x="246" y="82">3#7L= 9.50</text>
<text x="358" y="82">3#7L= 9.70</text>
<text x="471" y="82">3#7L= 9.80</text>
<text x="585" y="82">3#7L= 9.80</text>
<text x="713" y="82">3#7L= 12.00</text>
<text x="789" y="82">3#7L= 2.30</text>
<text x="72" y="106">1.10</text>
<text x="80" y="104">N</text>
<text x="135" y="106">8.50</text>
<text x="193" y="104">M</text>
<text x="248" y="106">8.50</text>
<text x="307" y="104">L</text>
<text x="362" y="106">8.50</text>
<text x="420" y="104">K</text>
<text x="426" y="106">1.10</text>
<text x="519" y="106">.50</text>
<text x="523" y="104">N</text>
<text x="578" y="106">8.35</text>
<text x="747" y="106">4.00</text>
<text x="775" y="104">14</text>
<text x="777" y="106">.40</text>
<text x="100" y="120">2#7L= 6.40</text>
<text x="218" y="121">2#7L= 8.50</text>
<text x="326" y="120">2#7L= 9.60</text>
<text x="390" y="121">2#7L= 5.90</text>
<text x="570" y="125">2#6L= 9.35</text>
<text x="745" y="125">2#6L= 4.90</text>
<text x="160" y="128">2#5L= 4.50 (2ª fila)</text>
<text x="320" y="128">2#5L= 4.50 (2ª fila)</text>
<text x="41" y="140">b=.20 h=.95</text>
<text x="493" y="140">b=.25 h=.70</text>
<text x="698" y="140">b=.25 h=.70</text>
<text x="159" y="148">2#5L= 4.00 (2ª fila)</text>
<text x="321" y="148">2#5L= 4.00 (2ª fila)</text>
<text x="567" y="148">2#6L= 5.70 (2ª fila)</text>
<text x="132" y="155">2#7L= 11.10</text>
<text x="244" y="155">2#7L= 8.50</text>
<text x="356" y="155">2#7L= 11.10</text>
<text x="570" y="155">2#7L= 9.35</text>
<text x="745" y="152">2#6L= 4.90</text>
<text x="120" y="174">14</text>
<text x="334" y="174">8</text>
<text x="485" y="174">N</text>
<text x="91" y="176">4.10</text>
<text x="225" y="176">3.03</text>
<text x="331" y="176">.20</text>
<text x="361" y="176">4.35</text>
<text x="481" y="176">.50</text>
<text x="539" y="176">8.37</text>
<text x="86" y="195">2#6L= 4.60</text>
<text x="220" y="195">2#5L= 3.45</text>
<text x="355" y="195">2#6L= 5.05</text>
<text x="531" y="195">2#6L= 9.35</text>
<text x="41" y="210">b=.20 h=.70</text>
<text x="183" y="210">b=.15 h=.70</text>
<text x="307" y="210">b=.25 h=.70</text>
<text x="455" y="210">b=.25 h=.70</text>
<text x="526" y="218">2#5L= 5.30 (2ª fila)</text>
<text x="86" y="222">2#6L= 4.60</text>
<text x="220" y="222">2#5L= 3.45</text>
<text x="355" y="222">2#6L= 5.05</text>
<text x="531" y="225">2#7L= 9.35</text>
<text x="76" y="244">M</text>
<text x="189" y="244">L</text>
<text x="294" y="244">M</text>
<text x="407" y="244">L</text>
<text x="70" y="246">.78</text>
<text x="131" y="246">8.50</text>
<text x="193" y="246">.76</text>
<text x="290" y="246">.48</text>
<text x="349" y="246">8.50</text>
<text x="409" y="246">.49</text>
<text x="126" y="265">3#6L= 10.55</text>
<text x="344" y="265">3#6L= 9.95</text>
<text x="41" y="280">b=.30 h=.70</text>
<text x="263" y="280">b=.30 h=.70</text>
<text x="121" y="288">3#8L= 5.90 (2ª fila)</text>
<text x="340" y="288">3#6L= 5.10 (2ª fila)</text>
<text x="126" y="295">3#8L= 10.65</text>
<text x="344" y="295">3#6L= 9.95</text>
<text x="62" y="316">.20</text>
<text x="68" y="313">8</text>
<text x="123" y="316">8.50</text>
<text x="182" y="313">9</text>
<text x="215" y="316">5.36</text>
<text x="374" y="316">5.10</text>
<text x="409" y="313">13</text>
<text x="464" y="316">8.50</text>
<text x="522" y="313">14</text>
<text x="523" y="316">.20</text>
<text x="645" y="316">4.90</text>
<text x="679" y="313">9</text>
<text x="793" y="316">4.60</text>
<text x="137" y="334">2#6L= 11.90</text>
<text x="225" y="334">2#6L= 3.40</text>
<text x="358" y="334">2#6L= 3.70</text>
<text x="445" y="334">2#6L= 11.30</text>
<text x="638" y="334">2#6L= 5.10</text>
<text x="788" y="334">2#6L= 5.10</text>
<text x="41" y="349">b=.20 h=.70</text>
<text x="317" y="349">b=.20 h=.70</text>
<text x="590" y="349">b=.20 h=.70</text>
<text x="740" y="349">b=.20 h=.70</text>
<text x="124" y="362">2#6L= 10.00</text>
<text x="211" y="362">2#6L= 5.60</text>
<text x="370" y="362">2#6L= 5.40</text>
<text x="454" y="362">2#6L= 9.90</text>
<text x="638" y="362">2#6L= 5.10</text>
<text x="788" y="362">2#6L= 5.10</text>
<text x="61" y="393">.20</text>
<text x="68" y="390">8</text>
<text x="94" y="393">4.10</text>
<text x="237" y="393">4.10</text>
<text x="266" y="390">14</text>
<text x="270" y="393">.20</text>
<text x="88" y="411">2#6L= 4.80</text>
<text x="234" y="411">2#6L= 4.80</text>
<text x="41" y="426">b=.20 h=.70</text>
<text x="187" y="426">b=.20 h=.70</text>
<text x="88" y="439">2#6L= 4.80</text>
<text x="234" y="439">2#6L= 4.80</text>
</g>
<g font-size="2.9">
<text x="829" y="64">G= 0.10</text>
<text x="814" y="76" transform="rotate(-90 814 76)">0.95</text>
<text x="830" y="76" transform="rotate(-90 830 76)">0.85</text>
<text x="817" y="89">0.30</text>
<text x="833" y="84">0.24</text>
<text x="834" y="88">#3</text>
<text x="450" y="134">G= 0.10</text>
<text x="653" y="139">G= 0.10</text>
<text x="798" y="139">G= 0.10</text>
<text x="439" y="146" transform="rotate(-90 439 146)">0.95</text>
<text x="453" y="146" transform="rotate(-90 453 146)">0.85</text>
<text x="639" y="148" transform="rotate(-90 639 148)">0.70</text>
<text x="655" y="148" transform="rotate(-90 655 148)">0.60</text>
<text x="785" y="148" transform="rotate(-90 785 148)">0.70</text>
<text x="800" y="148" transform="rotate(-90 800 148)">0.60</text>
<text x="456" y="154">0.14</text>
<text x="658" y="154">0.19</text>
<text x="803" y="154">0.19</text>
<text x="442" y="159">0.20</text>
<text x="457" y="158">#3</text>
<text x="642" y="159">0.25</text>
<text x="658" y="158">#3</text>
<text x="788" y="159">0.25</text>
<text x="804" y="158">#3</text>
<text x="136" y="209">G= 0.10</text>
<text x="260" y="209">G= 0.10</text>
<text x="409" y="209">G= 0.10</text>
<text x="614" y="209">G= 0.10</text>
<text x="124" y="218" transform="rotate(-90 124 218)">0.70</text>
<text x="139" y="218" transform="rotate(-90 139 218)">0.60</text>
<text x="251" y="218" transform="rotate(-90 251 218)">0.70</text>
<text x="264" y="218" transform="rotate(-90 264 218)">0.60</text>
<text x="396" y="218" transform="rotate(-90 396 218)">0.70</text>
<text x="411" y="218" transform="rotate(-90 411 218)">0.60</text>
<text x="601" y="218" transform="rotate(-90 601 218)">0.70</text>
<text x="616" y="218" transform="rotate(-90 616 218)">0.60</text>
<text x="141" y="224">0.14</text>
<text x="142" y="228">#3</text>
<text x="266" y="224">0.09</text>
<text x="267" y="228">#3</text>
<text x="414" y="224">0.19</text>
<text x="415" y="228">#3</text>
<text x="619" y="224">0.19</text>
<text x="620" y="228">#3</text>
<text x="127" y="229">0.20</text>
<text x="253" y="229">0.15</text>
<text x="399" y="229">0.25</text>
<text x="604" y="229">0.25</text>
<text x="219" y="279">G= 0.10</text>
<text x="433" y="279">G= 0.10</text>
<text x="203" y="288" transform="rotate(-90 203 288)">0.70</text>
<text x="220" y="288" transform="rotate(-90 220 288)">0.60</text>
<text x="418" y="288" transform="rotate(-90 418 288)">0.70</text>
<text x="434" y="288" transform="rotate(-90 434 288)">0.60</text>
<text x="207" y="299">0.30</text>
<text x="223" y="294">0.24</text>
<text x="224" y="298">#3</text>
<text x="422" y="299">0.30</text>
<text x="437" y="294">0.24</text>
<text x="438" y="298">#3</text>
<text x="273" y="339">G= 0.10</text>
<text x="546" y="339">G= 0.10</text>
<text x="695" y="339">G= 0.10</text>
<text x="845" y="339">G= 0.10</text>
<text x="257" y="353" transform="rotate(-90 257 353)">0.70</text>
<text x="274" y="353" transform="rotate(-90 274 353)">0.60</text>
<text x="529" y="353" transform="rotate(-90 529 353)">0.70</text>
<text x="547" y="353" transform="rotate(-90 547 353)">0.60</text>
<text x="679" y="353" transform="rotate(-90 679 353)">0.70</text>
<text x="696" y="353" transform="rotate(-90 696 353)">0.60</text>
<text x="829" y="353" transform="rotate(-90 829 353)">0.70</text>
<text x="846" y="353" transform="rotate(-90 846 353)">0.60</text>
<text x="278" y="363">0.14</text>
<text x="550" y="363">0.14</text>
<text x="700" y="363">0.14</text>
<text x="849" y="363">0.14</text>
<text x="261" y="368">0.20</text>
<text x="278" y="366">#3</text>
<text x="534" y="368">0.20</text>
<text x="551" y="366">#3</text>
<text x="683" y="368">0.20</text>
<text x="701" y="366">#3</text>
<text x="833" y="368">0.20</text>
<text x="850" y="366">#3</text>
<text x="143" y="416">G= 0.10</text>
<text x="289" y="416">G= 0.10</text>
<text x="127" y="430" transform="rotate(-90 127 430)">0.70</text>
<text x="144" y="430" transform="rotate(-90 144 430)">0.60</text>
<text x="273" y="430" transform="rotate(-90 273 430)">0.70</text>
<text x="290" y="430" transform="rotate(-90 290 430)">0.60</text>
<text x="147" y="440">0.14</text>
<text x="148" y="443">#3</text>
<text x="293" y="440">0.14</text>
<text x="294" y="443">#3</text>
<text x="131" y="445">0.20</text>
<text x="277" y="445">0.20</text>
</g>
<g font-size="2.8">
<text x="912" y="201">DISEÑADOR</text>
<text x="951" y="201">ING. NICOLÁS PARRA GARCÍA</text>
<text x="960" y="205">MAT. 25202 62063 CND</text>
<text x="912" y="269">Director de Interventoria:</text>
<text x="954" y="270">Ing. Jorge Iván Garcia Mancilla</text>
<text x="959" y="273">Mat. 632021 148063 QND</text>
<text x="939" y="402">MAT : No. 50C-00252470</text>
<text x="913" y="439">Curaduría</text>
<text x="956" y="439">Coordinación</text>
<text x="913" y="444">Revisión</text>
<text x="913" y="449">Entrega Cliente</text>
<text x="956" y="444">Construcción</text>
<text x="915" y="633">Fecha:</text>
<text x="968" y="633">26-07-2024</text>
<text x="915" y="647">Escala:</text>
<text x="968" y="648">As Indicated</text>
</g>
<g font-size="2.8" fill="#f00">
<text x="899" y="472">DETALLADO</text>
<text x="899" y="469">PROYECTO</text>
</g>
<g font-size="2.7">
<text x="77" y="67">6c/.30</text>
<text x="124" y="67">13c/.30</text>
<text x="179" y="67">13c/.30</text>
<text x="249" y="67">18c/.30</text>
<text x="302" y="67">8c/.30</text>
<text x="361" y="67">18c/.30</text>
<text x="415" y="67">8c/.30</text>
<text x="475" y="67">18c/.30</text>
<text x="528" y="67">8c/.30</text>
<text x="588" y="67">18c/.30</text>
<text x="641" y="67">8c/.30</text>
<text x="689" y="67">12c/.30</text>
<text x="745" y="67">13c/.30</text>
<text x="794" y="67">7c/.30</text>
<text x="73" y="137">5c/.30</text>
<text x="136" y="137">23c/.30</text>
<text x="247" y="137">29c/.30</text>
<text x="358" y="137">23c/.30</text>
<text x="422" y="137">5c/.30</text>
<text x="560" y="137">17c/.30</text>
<text x="609" y="137">6c/.30</text>
<text x="734" y="137">6c/.30</text>
<text x="757" y="137">6c/.30</text>
<text x="87" y="207">10c/.30</text>
<text x="223" y="207">8c/.30</text>
<text x="362" y="207">12c/.30</text>
<text x="535" y="207">23c/.30</text>
<text x="85" y="277">9c/.15</text>
<text x="130" y="277">17c/.30</text>
<text x="175" y="277">9c/.15</text>
<text x="348" y="277">25c/.30</text>
<text x="91" y="346">12c/.30</text>
<text x="145" y="346">13c/.30</text>
<text x="210" y="346">17c/.30</text>
<text x="377" y="346">17c/.30</text>
<text x="440" y="346">13c/.30</text>
<text x="494" y="346">12c/.30</text>
<text x="642" y="346">13c/.30</text>
<text x="791" y="346">13c/.30</text>
<text x="91" y="423">12c/.30</text>
<text x="237" y="423">12c/.30</text>
</g>
<g font-size="2.2">
<text x="78" y="95">1.96</text>
<text x="97" y="95">.80</text>
<text x="154" y="95">7.80</text>
<text x="211" y="95">.80</text>
<text x="267" y="95">7.64</text>
<text x="324" y="95">.80</text>
<text x="380" y="95">7.70</text>
<text x="437" y="95">.80</text>
<text x="493" y="95">7.70</text>
<text x="551" y="95">.80</text>
<text x="606" y="95">7.64</text>
<text x="663" y="95">.80</text>
<text x="720" y="95">7.80</text>
<text x="778" y="95">.80</text>
<text x="796" y="95">1.96</text>
<text x="75" y="165">1.50</text>
<text x="89" y="165">.60</text>
<text x="138" y="165">6.87</text>
<text x="188" y="165">.50</text>
<text x="249" y="165">8.76</text>
<text x="312" y="165">.50</text>
<text x="360" y="165">6.87</text>
<text x="411" y="165">.60</text>
<text x="424" y="165">1.50</text>
<text x="523" y="165">1.00</text>
<text x="575" y="165">6.85</text>
<text x="628" y="165">1.00</text>
<text x="724" y="165">.25</text>
<text x="747" y="165">3.35</text>
<text x="775" y="165">.80</text>
<text x="68" y="235">.40</text>
<text x="89" y="235">2.90</text>
<text x="115" y="235">.80</text>
<text x="208" y="235">.25</text>
<text x="224" y="235">2.28</text>
<text x="243" y="235">.50</text>
<text x="336" y="235">.80</text>
<text x="364" y="235">3.50</text>
<text x="390" y="235">.25</text>
<text x="485" y="235">1.00</text>
<text x="537" y="235">6.87</text>
<text x="590" y="235">1.00</text>
<text x="72" y="305">1.00</text>
<text x="132" y="305">8.04</text>
<text x="192" y="305">1.00</text>
<text x="294" y="305">1.00</text>
<text x="350" y="305">7.46</text>
<text x="406" y="305">1.00</text>
<text x="68" y="375">.40</text>
<text x="93" y="375">3.50</text>
<text x="120" y="375">.40</text>
<text x="147" y="375">3.80</text>
<text x="176" y="375">.40</text>
<text x="213" y="375">5.16</text>
<text x="250" y="375">.40</text>
<text x="344" y="375">.40</text>
<text x="379" y="375">4.90</text>
<text x="414" y="375">.40</text>
<text x="442" y="375">3.80</text>
<text x="470" y="375">.40</text>
<text x="496" y="375">3.50</text>
<text x="522" y="375">.40</text>
<text x="616" y="375">.40</text>
<text x="644" y="375">3.80</text>
<text x="672" y="375">.40</text>
<text x="766" y="375">.40</text>
<text x="793" y="375">3.80</text>
<text x="822" y="375">.40</text>
<text x="68" y="452">.40</text>
<text x="93" y="452">3.50</text>
<text x="120" y="452">.40</text>
<text x="214" y="452">.40</text>
<text x="239" y="452">3.50</text>
<text x="266" y="452">.40</text>
</g>
<g font-size="2.1">
<text x="956" y="466">Nivel 24</text>
<text x="956" y="472">Nivel 22</text>
<text x="956" y="469">Nivel 23</text>
<text x="956" y="478">Nivel 20</text>
<text x="956" y="475">Nivel 21</text>
<text x="956" y="484">Nivel 18</text>
<text x="956" y="481">Nivel 19</text>
<text x="956" y="490">Nivel 16</text>
<text x="956" y="487">Nivel 17</text>
<text x="956" y="495">Nivel 14</text>
<text x="956" y="492">Nivel 15</text>
<text x="956" y="504">Nivel 11</text>
<text x="956" y="501">Nivel 12</text>
<text x="956" y="498">Nivel 13</text>
<text x="956" y="507">Nivel 10</text>
<text x="957" y="516">Nivel 7</text>
<text x="957" y="513">Nivel 8</text>
<text x="957" y="510">Nivel 9</text>
<text x="957" y="521">Nivel 5</text>
<text x="957" y="519">Nivel 6</text>
<text x="957" y="528">Nivel 3</text>
<text x="957" y="525">Nivel 4</text>
<text x="957" y="531">Nivel 2</text>
<text x="957" y="534">Nivel 1</text>
<text x="956" y="538">Nivel S1</text>
<text x="956" y="541">Nivel S2</text>
<text x="928" y="587">1C</text>
<text x="940" y="587">1B</text>
<text x="952" y="598">1A</text>
</g>
<g font-size="1.9">
<text x="154" y="58">4.11</text>
<text x="156" y="55">.70</text>
<text x="263" y="57">4.35</text>
<text x="265" y="55">.70</text>
<text x="377" y="58">4.25</text>
<text x="380" y="55">.70</text>
<text x="489" y="57">4.35</text>
<text x="492" y="55">.70</text>
<text x="604" y="58">4.19</text>
<text x="607" y="55">.70</text>
<text x="719" y="55">.70</text>
<text x="197" y="82">1.25</text>
<text x="307" y="82">1.25</text>
<text x="420" y="82">1.25</text>
<text x="534" y="82">1.25</text>
<text x="648" y="82">1.25</text>
<text x="791" y="82">1.35</text>
<text x="192" y="85">1.26</text>
<text x="302" y="85">1.45</text>
<text x="414" y="85">1.50</text>
<text x="528" y="85">1.45</text>
<text x="642" y="85">1.34</text>
<text x="140" y="123">3.55</text>
<text x="143" y="121">.73</text>
<text x="243" y="123">5.03</text>
<text x="246" y="121">.73</text>
<text x="364" y="121">.75</text>
<text x="159" y="132">2.12</text>
<text x="285" y="132">1.90</text>
<text x="164" y="152">1.75</text>
<text x="201" y="156">1.25</text>
<text x="287" y="152">1.75</text>
<text x="298" y="156">1.25</text>
<text x="543" y="152">0.80</text>
<text x="196" y="158">0.13</text>
<text x="504" y="222">0.78</text>
<text x="95" y="292">1.08</text>
<text x="319" y="292">1.19</text>
<text x="216" y="334">.74</text>
<text x="383" y="334">.70</text>
<text x="188" y="362">1.04</text>
<text x="403" y="362">1.00</text>
</g>
</svg>
